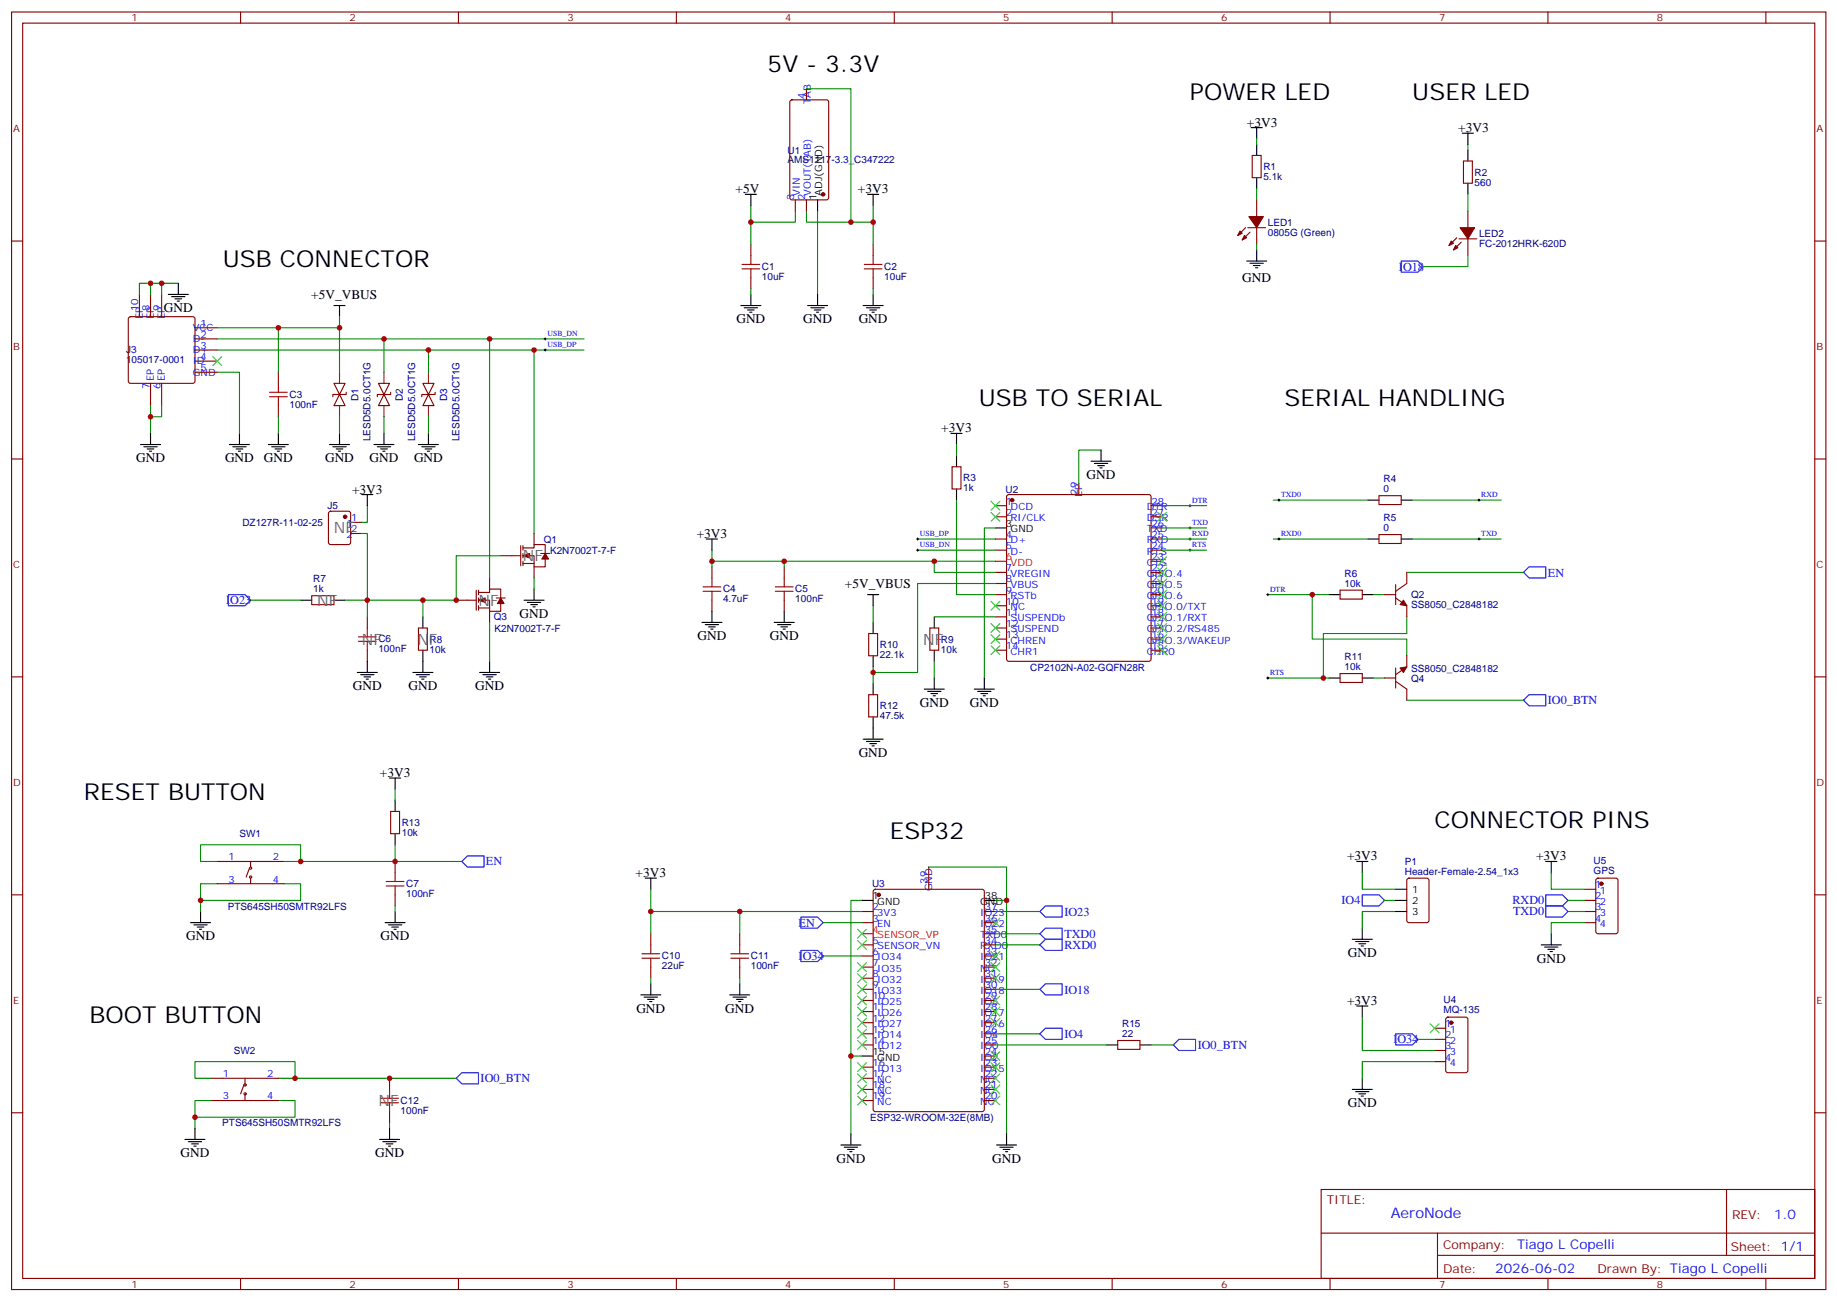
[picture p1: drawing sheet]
<svg xmlns="http://www.w3.org/2000/svg" width="583mm" height="413mm" viewBox="0 0 583 413" stroke-linecap="round" stroke-linejoin="round" font-family="sans-serif">
<g fill="none" stroke="#870000" stroke-width=".35">
<path d="M3.7 3.8h575.7v405.4h-575.7zM7.2 7.3h568.7v398.3h-568.7zM76.3 3.8v3.5M145.5 3.8v3.5M214.6 3.8v3.5M283.8 3.8v3.5M352.9 3.8v3.5M422.1 3.8v3.5M491.2 3.8v3.5M560.4 3.8v3.5M250.8 31.9l.5-.2h11l.6 .4 .1 30.6-.5 .7h-11.2l-.6-.4-.1-30.6zM255.9 28.2v3.5"/>
<path d="M397.4 49.3h2.8v7.1h-2.8zM464.4 51.1h2.8v7h-2.8zM3.7 76.5h3.5M238.3 77.5v3.6M252.4 63.4v3.6M255.9 63.4v3.6M277.1 77.5v3.6M395.3 72.2l-2.5 2.5M396 72.2h5.6M396.7 73.7l-2.5 2.4M398.8 63.4v5.3M398.8 72.2v5.3"/>
<path d="M462.3 75.4l-2.5 2.5M463 75.8h5.6M463.7 76.8l-2.5 2.5M465.8 67v5.2M465.8 75.8v5.3M575.9 76.5h3.5M44.2 93.4v7.1M47.8 93.4v7.1M51.3 93.4v7.1M238.3 88.1v3.6M277.1 88.1v3.6M40.9 100.7l.5-.2h19.8l.5 .2 .2 .5v19.7l-.3 .5-.4 .2h-19.8l-.5-.2-.2-.5v-19.7z"/>
<path d="M61.9 104h7M61.9 107.5h7M61.9 111.1h7M61.9 114.6h7M61.9 118.1h7M88.3 118.1v3.5M47.8 121.6v7.1M51.3 121.6v7.1M88.3 128.7v3.5M106 121.6h3.5l-1.8 3.6zM107.7 125.2l1.8 3.5h-3.5zM109.9 124.5v.7h-4.3v.7"/>
<path d="M120.1 121.6h3.5l-1.8 3.6zM121.8 125.2l1.8 3.5h-3.5zM124 124.5v.7h-4.3v.7M134.2 121.6h3.5l-1.7 3.6zM136 125.2l1.7 3.5h-3.5zM138.1 124.5v.7h-4.3v.7M3.7 145.6h3.5M302.1 148.1h2.8v7.1h-2.8zM319.6 157.1l.5-.2h44.5l.5 .2 .2 .5v51.5l-.3 .5-.4 .2h-44.5l-.5-.2-.2-.5v-51.5zM342.3 153.4v3.5M437.6 157.3h7v2.8h-7zM575.9 145.6h3.5"/>
<path d="M104.4 162.4l.5-.2h5.7l.6 .4 .1 9.5-.5 .6-5.9 .1-.6-.5-.1-9.4zM111.3 165.7h3.5M111.3 169.3h3.5M158.9 176.3h6.3M165.2 173.1v6.4M165.9 176.3h3.6v3.5h3.5v-2.4M165.9 173.8h3.6v-1h3.5v2.8M165.9 173.1v1.5M165.9 175.6v1.4M165.9 178.1v1.4M165.9 178.8h3.6M169.5 169.3v3.5"/>
<path d="M169.5 179.8v3.6M171.6 175.6h2.8M225.9 179.8v3.6M248.8 179.8v3.6M315.9 160.4h3.5M315.9 164h3.5M315.9 171h3.5M315.9 174.6h3.5M365.3 160.4h3.5M365.3 164h3.5M365.3 171h3.5M365.3 174.6h3.5"/>
<path d="M365.3 178.1h3.5M365.3 167.5h3.5M437.6 169.6h7v2.8h-7zM98.9 189h7.1v2.8h-7.1zM116.6 195.7v3.5M132.8 199.2h2.8v7.1h-2.8zM144.8 190.4h6.3M151.1 187.3v6.3M151.8 190.4h3.6v3.6h3.5v-2.5M151.8 188h3.6v-1.1h3.5v2.8M151.8 187.3v1.4M151.8 189.7v1.4"/>
<path d="M151.8 192.2v1.4M151.8 192.9h3.6M155.4 183.4v3.5M155.4 194v3.5M157.5 189.7h2.8M225.9 190.4v3.6M248.8 190.4v3.6M295.1 199.2h2.8v7.1h-2.8zM315.9 181.6h3.5M315.9 185.1h3.5M315.9 188.7h3.5M315.9 192.2h3.5"/>
<path d="M315.9 195.7h3.5M315.9 199.2h3.5M365.3 181.6h3.5M365.3 185.1h3.5M365.3 188.7h3.5M365.3 192.2h3.5M365.3 195.7h3.5M365.3 199.2h3.5M425.2 187.3h7.1v2.8h-7.1zM439.3 188.7h3.6M442.9 189.7l3.5 2.5v3.5M442.9 185.5v6.3"/>
<path d="M446.4 181.6v3.5l-3.5 2.5M3.7 214.8h3.5M116.6 206.3v3.5M275.7 201h2.8v7.1h-2.8zM315.9 202.8h3.5M315.9 206.3h3.5M365.3 202.8h3.5M365.3 206.3h3.5M425.2 213.7h7.1v2.8h-7.1zM439.3 215.1h3.6M442.9 216.2l3.5 2.5v3.5M442.9 211.9v6.4"/>
<path d="M446.4 208.1v3.5l-3.5 2.5M575.9 214.8h3.5M275.7 220.4h2.8v7.1h-2.8zM124 257.5h2.8v7h-2.8zM68.9 273.3h21.2M79.2 275.4l-1.1 2.9M79.5 273.3v1.8M79.5 278.6v1.8M125.4 273.3v3.6M294.7 275.1v7.1M446.6 278.8l.5-.2h5.7l.6 .5 .1 12.9-.5 .7h-5.9l-.6-.4-.1-13zM506.6 278.8l.5-.2h5.6l.7 .5v16.5l-.4 .6-5.9 .1-.7-.5v-16.5z"/>
<path d="M3.7 283.9h3.5M68.9 280.4h21.2M125.4 283.9v3.5M206.5 296.3v3.5M234.7 296.3v3.5M273.5 289.2h3.6M273.5 292.7h3.6M273.5 299.8h3.6M277.3 282.4l.5-.2h33.8l.7 .4v69.4l-.4 .7h-34.1l-.7-.5v-69.3zM312.3 289.2h3.6M312.3 292.7h3.6M312.3 296.3h3.6"/>
<path d="M312.3 299.8h3.6M502.8 289.2h3.6M502.8 292.7h3.6M502.8 282.2h3.6M502.8 285.7h3.6M575.9 283.9h3.5M206.5 306.8v3.6M234.7 306.8v3.6M273.5 303.3h3.6M273.5 306.8h3.6M273.5 310.4h3.6M273.5 313.9h3.6"/>
<path d="M273.5 317.4h3.6M312.3 303.3h3.6M312.3 306.8h3.6M312.3 310.4h3.6M312.3 313.9h3.6M312.3 317.4h3.6M273.5 321h3.6M273.5 324.5h3.6M273.5 328h3.6M273.5 331.5h3.6M273.5 338.6h3.6M312.3 321h3.6"/>
<path d="M312.3 324.5h3.6M312.3 328h3.6M312.3 331.5h3.6M312.3 335.1h3.6M312.3 338.6h3.6M354.7 330.1h7v2.9h-7zM455.2 326.2h3.6M455.2 329.8h3.6M455.2 333.3h3.6M455.2 336.8h3.6M459 322.9l.5-.2h5.6l.7 .5v16.5l-.5 .6-5.8 .1-.7-.5v-16.5zM3.7 353.1h3.5"/>
<path d="M67.2 342.1h21.1M67.2 349.2h21.1M77.4 344.2l-1.1 2.9M77.8 342.1v1.8M77.8 347.4v1.8M123.6 342.1v3.6M123.6 352.7v3.5M273.5 342.1h3.6M273.5 345.7h3.6M273.5 349.2h3.6M312.3 342.1h3.6M312.3 345.7h3.6"/>
<path d="M312.3 349.2h3.6M575.9 353.1h3.5M419.2 377.4h156.7v28.2h-156.7zM547.9 377.4v20.9M419.3 391.2h156.4M456.2 398.3h119.5M456.2 391.2v14.2M76.3 405.6v3.6M145.5 405.6v3.6M214.6 405.6v3.6M283.8 405.6v3.6M352.9 405.6v3.6"/>
<path d="M422.1 405.6v3.6M491.2 405.6v3.6M560.4 405.6v3.6"/>
<circle cx="79.5" cy="278.3" r=".35"/>
<circle cx="79.5" cy="275.4" r=".35"/>
<circle cx="77.8" cy="347.1" r=".35"/>
<circle cx="77.8" cy="344.2" r=".35"/>
</g>
<g fill="none" stroke="#000" stroke-width=".35">
<path d="M397 40.5h3.5M398.8 40.5v3.5M398.8 45.8v3.5M398.8 56.4v3.5M464 42.3h3.6M465.8 42.3v3.5M465.8 47.6v3.5M465.8 58.1v3.6M236.5 61.7h3.5M238.3 61.7v3.5M259.4 63.4v3.6M275.3 61.7h3.5"/>
<path d="M277.1 61.7v3.5M398.8 79.3v3.5M53.4 93.4h6.4M54.5 94.1h4.2M55.5 94.8h2.1M56.2 95.5h.7M56.6 89.9v3.5M106 96.9h3.5M107.7 96.9v3.6M235.1 96.9h6.3M236.1 97.6h4.3M237.2 98.4h2.1"/>
<path d="M237.9 99.1h.7M238.3 93.4v3.5M256.3 96.9h6.3M257.3 97.6h4.2M258.4 98.4h2.1M259.1 99.1h.7M259.4 93.4v3.5M273.9 96.9h6.3M275 97.6h4.2M276 98.4h2.1M276.7 99.1h.7M277.1 93.4v3.5"/>
<path d="M395.6 82.8h6.4M396.7 83.5h4.2M397.7 84.2h2.1M398.4 84.9h.7M47.8 137.5v3.5M76 137.5v3.5M88.3 137.5v3.5M107.7 137.5v3.5M121.8 137.5v3.5M136 137.5v3.5M301.8 137.5h3.5M303.5 137.5v3.5"/>
<path d="M44.6 141h6.3M45.6 141.7h4.3M46.7 142.5h2.1M47.4 143.2h.7M72.8 141h6.4M73.9 141.7h4.2M74.9 142.5h2.1M75.6 143.2h.7M85.2 141h6.3M86.2 141.7h4.3M87.3 142.5h2.1M88 143.2h.7"/>
<path d="M104.6 141h6.3M105.6 141.7h4.3M106.7 142.5h2.1M107.4 143.2h.7M114.8 156.9h3.5M116.6 156.9v3.5M118.7 141h6.3M119.7 141.7h4.3M120.8 142.5h2.1M121.5 143.2h.7M132.8 141h6.3M133.8 141.7h4.3"/>
<path d="M134.9 142.5h2.1M135.6 143.2h.7M303.5 144.6v3.5M303.5 155.2v3.5M346.2 146.3h6.4M347.3 147h4.2M348.3 147.7h2.1M349 148.4h.7M349.4 142.8v3.5M434.1 158.7h3.5M444.6 158.7h3.6M224.2 171h3.5"/>
<path d="M225.9 171v3.6M315.9 167.5h3.5M434.1 171h3.5M444.6 171h3.6M95.4 190.4h3.5M106 190.4h3.5M134.2 195.7v3.5M166.3 190.4h6.3M167.4 191.1h4.2M168.4 191.8h2.1M169.1 192.5h.7M169.5 186.9v3.5"/>
<path d="M222.7 197.5h6.4M223.8 198.2h4.2M224.9 198.9h2.1M225.6 199.6h.7M225.9 194v3.5M245.7 197.5h6.3M246.7 198.2h4.3M247.8 198.9h2.1M248.5 199.6h.7M248.8 194v3.5M275.3 188.7h3.5M277.1 188.7v3.5"/>
<path d="M277.1 197.5v3.5M296.5 195.7v3.5M421.7 188.7h3.5M432.3 188.7h3.5M113.4 213.4h6.3M114.4 214.1h4.3M115.5 214.8h2.1M116.2 215.5h.7M116.6 209.8v3.6M131 213.4h6.4M132.1 214.1h4.2M133.1 214.8h2.2"/>
<path d="M133.8 215.5h.7M134.2 206.3v7.1M152.2 213.4h6.3M153.2 214.1h4.3M154.3 214.8h2.1M155 215.5h.7M155.4 209.8v3.6M277.1 208.1v3.5M277.1 216.9v3.5M293.3 218.7h6.3M294.4 219.4h4.2M296.5 206.3v3.5"/>
<path d="M296.5 215.1v3.6M309.2 218.7h6.3M310.2 219.4h4.3M312.3 215.1v3.6M421.7 215.1h3.5M432.3 215.1h3.5M273.9 234.5h6.3M275 235.2h4.2M276 235.9h2.1M276.7 236.6h.7M277.1 227.5v7M295.4 220.1h2.1"/>
<path d="M296.1 220.8h.7M311.3 220.1h2.1M312 220.8h.7M123.6 246.9h3.5M125.4 246.9v3.5M125.4 253.9v3.6M125.4 264.5v3.5M204.8 278.6h3.5M206.5 278.6v3.6M430.5 273.3h3.6M432.3 273.3v3.6M490.5 273.3h3.5"/>
<path d="M492.3 273.3v3.6M60.5 292.7h6.3M61.5 293.4h4.3M62.6 294.1h2.1M63.3 294.9h.7M63.6 289.2v3.5M122.2 292.7h6.4M123.3 293.4h4.2M124.3 294.1h2.1M125 294.9h.7M125.4 289.2v3.5M273.5 285.7h3.6"/>
<path d="M312.3 285.7h3.6M429.1 298h6.4M430.2 298.7h4.2M431.2 299.4h2.2M432.3 294.5v3.5M442.9 285.7h3.5M442.9 282.2h3.5M442.9 289.2h3.5M489.1 299.8h6.3M492.3 296.3v3.5M203.3 315.7h6.4M204.4 316.4h4.2"/>
<path d="M205.5 317.1h2.1M206.2 317.8h.7M206.5 312.1v3.6M231.6 315.7h6.3M232.6 316.4h4.3M233.7 317.1h2.1M234.4 317.8h.7M234.7 312.1v3.6M430.5 319.2h3.6M431.9 300.1h.7M432.3 319.2v3.5M490.1 300.5h4.3"/>
<path d="M491.2 301.2h2.1M491.9 301.9h.7M273.5 335.1h3.6M351.2 331.5h3.5M361.7 331.5h3.6M61.9 358v3.5M123.6 358v3.5M270 359.8v3.5M319.4 359.8v3.5M429.1 345.7h6.4M430.2 346.4h4.2M431.2 347.1h2.2"/>
<path d="M431.9 347.8h.7M432.3 342.1v3.6M58.7 361.5h6.4M59.8 362.2h4.2M60.8 362.9h2.1M61.5 363.6h.7M120.4 361.5h6.4M121.5 362.2h4.2M122.6 362.9h2.1M123.3 363.6h.7M266.8 363.3h6.4M267.9 364h4.2"/>
<path d="M269 364.7h2.1M269.7 365.4h.7M316.2 363.3h6.4M317.3 364h4.2M318.3 364.7h2.2M319.1 365.4h.7"/>
</g>
<path d="M315.9 178.1h3.5M273.5 296.3h3.6" fill="none" stroke="#f00" stroke-width=".35"/>
<g fill="#870000" stroke="#870000" stroke-width=".35">
<path d="M394.9 74.7l.7 .7-1.4 .7z"/>
<path d="M393.5 73.3l.7 .7-1.4 .7z"/>
<path d="M396.3 68.7h4.6l-2.1 3.5z"/>
<path d="M461.9 77.9l.7 .7-1.4 .7z"/>
<path d="M460.5 76.5l.7 .7-1.4 .7z"/>
<path d="M463.3 72.2h4.6l-2.1 3.6z"/>
<path d="M173 175.6l1.1 1.8h-2.2z"/>
<path d="M165.9 176.3l2.2-.7v1.4z"/>
<path d="M158.9 189.7l1 1.8h-2.1z"/>
<path d="M151.8 190.4l2.2-.7v1.4z"/>
<path d="M445.3 190.4l1.1 1.8-2.1-.4z"/>
<path d="M444.3 211.9l2.1-.3-1.1 1.8z"/>
<circle cx="278.8" cy="283.9" r=".53"/>
<circle cx="321.2" cy="158.7" r=".53"/>
<circle cx="261.2" cy="61.7" r=".53"/>
<circle cx="109.5" cy="164" r=".53"/>
<circle cx="460.5" cy="324.5" r=".53"/>
<circle cx="508.1" cy="280.4" r=".53"/>
</g>
<path d="M107.7 118.1v3.5M121.8 118.1v3.5M136 118.1v3.5M107.7 128.7v3.5M121.8 128.7v3.5M136 128.7v3.5" fill="none" stroke="#8c2424" stroke-width=".35"/>
<g fill="none" stroke="#a10000" stroke-width=".35">
<path d="M235.4 85.3h5.7M235.4 83.9h5.7M238.3 81.1v2.8M238.3 85.3v2.8M274.2 85.3h5.7M274.2 83.9h5.7M277.1 81.1v2.8M277.1 85.3v2.8M85.5 124.5h5.7M85.5 125.9h5.7M88.3 121.6v2.9M88.3 125.9v2.8"/>
<path d="M116.6 199.2v2.9M223.1 186.2h5.6M223.1 187.6h5.6M225.9 183.4v2.8M225.9 187.6v2.8M246 186.2h5.7M246 187.6h5.7M248.8 183.4v2.8M248.8 187.6v2.8M113.7 202.1h5.7M113.7 203.5h5.7M116.6 203.5v2.8"/>
<path d="M122.6 279.7h5.6M125.4 276.9v2.8M122.6 281.1h5.6M125.4 281.1v2.8M206.5 299.8v2.8M234.7 299.8v2.8M203.7 302.6h5.6M203.7 304h5.6M206.5 304v2.8M231.9 302.6h5.7M231.9 304h5.7M234.7 304v2.8"/>
<path d="M120.8 348.5h5.6M120.8 349.9h5.6M123.6 345.7v2.8M123.6 349.9v2.8"/>
</g>
<g fill="none" stroke="#008700" stroke-width=".35">
<path d="M255.9 28.2h14.1v42.3M398.8 44v1.8M398.8 59.9v3.5M465.8 45.8v1.8M238.3 65.2v5.3h14.1v-3.5M238.3 70.5v7M255.9 67v3.5h21.2v7M259.4 67v26.4M277.1 65.2v5.3M398.8 77.5v1.8M465.8 61.7v5.3M44.2 93.4v-3.5h7.1v3.5"/>
<path d="M47.8 89.9v3.5M51.3 89.9h5.3M238.3 91.7v1.7M277.1 91.7v1.7M465.8 81.1v3.5h-14.1M68.9 118.1h7.1v19.4M68.9 104h38.8v14.1M68.9 107.5h116.4M68.9 111.1h116.4M88.3 104v14.1M107.7 100.5v3.5M121.8 107.5v10.6"/>
<path d="M136 111.1v7M155.4 107.5v75.9M169.5 111.1v58.2M47.8 128.7v8.8M51.3 128.7v3.5h-3.5M88.3 132.2v5.3M107.7 132.2v5.3M121.8 132.2v5.3M136 132.2v5.3M303.5 158.7v30h12.4M303.5 141v3.6M349.4 142.8h-7.1v10.6"/>
<path d="M404.1 158.7h30M448.2 158.7h28.2M114.8 169.3h1.8v21.1h-7.1M116.6 160.4v5.3h-1.8M158.9 176.3h-14.1v14.1h-10.6v5.3M225.9 174.6v3.5M248.8 178.1h-22.9v1.7M291.2 174.6h24.7M291.2 171h24.7M296.5 178.1v3.5h19.4M315.9 167.5h-3.6v47.6M315.9 178.1h-67.1v1.7"/>
<path d="M368.8 174.6h14.1M368.8 171h14.1M368.8 167.5h14.1M368.8 160.4h14.1M404.1 171h30M448.2 171h28.2M79.5 190.4h15.9M134.2 190.4h-17.6v5.3M155.4 197.5v12.3M169.5 183.4v3.5M277.1 192.2v5.3M296.5 195.7h19.4"/>
<path d="M315.9 185.1h-24.7v28.3h-14.1v-1.8M402.3 188.7h14.1M421.7 188.7h-5.3v14.1h30v5.3M435.8 188.7h3.5M446.4 195.7v5.3h-26.5v14.1h1.8M446.4 181.6h37M277.1 213.4v3.5M296.5 209.8v5.3M402.3 215.1h17.6M435.8 215.1h3.5M446.4 222.2h37M125.4 250.4v3.5"/>
<path d="M68.9 273.3h-5.3v-5.3h31.8v5.3h-5.3M125.4 268v5.3h-30M125.4 273.3h21.1M294.7 275.1h24.7v10.6M432.3 276.9v5.3h10.6M492.3 276.9v5.3h10.5M63.6 285.7v3.5M68.9 280.4h-5.3v5.3h31.8v-5.3h-5.3M125.4 287.4v1.8M206.5 282.2v7M234.7 289.2h-28.2v7.1M261.2 292.7h12.3"/>
<path d="M273.5 289.2h-38.8v7.1M273.5 285.7h-3.5v74.1M315.9 285.7h3.5v74.1M315.9 296.3h14.1M315.9 299.8h14.1M315.9 289.2h14.1M439.3 285.7h3.6M442.9 289.2h-10.6v5.3M497.6 285.7h5.2M497.6 289.2h5.2M502.8 292.7h-10.5v3.6M206.5 310.4v1.7"/>
<path d="M234.7 310.4v1.7M261.2 303.3h12.3M315.9 313.9h14.1M270 335.1h3.5M315.9 328h14.1M315.9 331.5h35.3M365.3 331.5h7M432.3 322.7v10.6h22.9M449.9 329.8h5.3M455.2 336.8h-22.9v5.3M61.9 354.5v3.5M67.2 349.2h-5.3v5.3h31.7v-5.3h-5.3"/>
<path d="M67.2 342.1h-5.3v-5.3h31.7v5.3h-5.3M93.6 342.1h51.2M123.6 356.2v1.8"/>
</g>
<g fill="none" stroke="#000" stroke-width=".32">
<path d="M172.6 111.1h.8M172.6 107.5h.8M173 107.2v.7M173 110.7v.7M405.5 158.7h.7M405.8 158.3v.7M469 158.7h.7M469.3 158.3v.7M290.8 171h.7M290.8 174.6h.7M291.2 170.7v.7M291.2 174.2v.7"/>
<path d="M377.3 171h.7M377.3 174.6h.7M377.3 167.5h.7M377.3 160.4h.7M377.6 160.1v.7M377.6 167.1v.8M377.6 170.7v.7M377.6 174.2v.7M405.5 171h.7M405.8 170.7v.7M469 171h.7M469.3 170.7v.7"/>
<path d="M402 188.7h.7M402.3 188.3v.7M402 215.1h.7M402.3 214.8v.7"/>
</g>
<g fill="none" stroke="#3c3" stroke-width=".35">
<path d="M67.5 113.2l2.8 2.8M70.3 113.2l-2.8 2.8M314.5 159l2.8 2.9M317.3 159l-2.8 2.9M314.5 162.6l2.8 2.8M317.3 162.6l-2.8 2.8M367.4 176.7l2.8 2.8M367.4 162.6l2.8 2.8M370.2 176.7l-2.8 2.8M370.2 162.6l-2.8 2.8M314.5 190.8l2.8 2.8M314.5 197.8l2.8 2.9"/>
<path d="M317.3 190.8l-2.8 2.8M317.3 197.8l-2.8 2.9M367.4 197.8l2.8 2.9M367.4 194.3l2.8 2.8M367.4 190.8l2.8 2.8M367.4 187.3l2.8 2.8M367.4 183.7l2.8 2.8M367.4 180.2l2.8 2.8M370.2 197.8l-2.8 2.9M370.2 194.3l-2.8 2.8M370.2 190.8l-2.8 2.8M370.2 187.3l-2.8 2.8"/>
<path d="M370.2 183.7l-2.8 2.8M370.2 180.2l-2.8 2.8M314.5 201.4l2.8 2.8M314.5 204.9l2.8 2.8M317.3 201.4l-2.8 2.8M317.3 204.9l-2.8 2.8M367.4 204.9l2.8 2.8M367.4 201.4l2.8 2.8M370.2 204.9l-2.8 2.8M370.2 201.4l-2.8 2.8M272.1 298.4l2.9 2.8M272.1 294.9l2.9 2.8"/>
<path d="M275 298.4l-2.9 2.8M275 294.9l-2.9 2.8M314.5 291.3l2.8 2.8M317.3 291.3l-2.8 2.8M272.1 319.5l2.9 2.9M272.1 316l2.9 2.8M272.1 312.5l2.9 2.8M272.1 309l2.9 2.8M272.1 305.4l2.9 2.9M275 319.5l-2.9 2.9M275 316l-2.9 2.8M275 312.5l-2.9 2.8"/>
<path d="M275 309l-2.9 2.8M275 305.4l-2.9 2.9M314.5 305.4l2.8 2.9M314.5 301.9l2.8 2.8M314.5 309l2.8 2.8M314.5 316l2.8 2.8M314.5 319.5l2.8 2.9M317.3 301.9l-2.8 2.8M317.3 305.4l-2.8 2.9M317.3 309l-2.8 2.8M317.3 316l-2.8 2.8M317.3 319.5l-2.8 2.9"/>
<path d="M272.1 330.1l2.9 2.9M272.1 326.6l2.9 2.8M272.1 323.1l2.9 2.8M272.1 337.2l2.9 2.8M275 330.1l-2.9 2.9M275 326.6l-2.9 2.8M275 323.1l-2.9 2.8M275 337.2l-2.9 2.8M314.5 333.7l2.8 2.8M314.5 323.1l2.8 2.8M314.5 337.2l2.8 2.8M317.3 333.7l-2.8 2.8"/>
<path d="M317.3 323.1l-2.8 2.8M317.3 337.2l-2.8 2.8M453.8 324.8l2.8 2.9M456.6 324.8l-2.8 2.9M272.1 340.7l2.9 2.8M272.1 344.2l2.9 2.9M272.1 347.8l2.9 2.8M275 340.7l-2.9 2.8M275 344.2l-2.9 2.9M275 347.8l-2.9 2.8M314.5 347.8l2.8 2.8M314.5 344.2l2.8 2.9"/>
<path d="M314.5 340.7l2.8 2.8M317.3 347.8l-2.8 2.8M317.3 344.2l-2.8 2.9M317.3 340.7l-2.8 2.8"/>
</g>
<g fill="none" stroke="#00f" stroke-width=".35">
<path d="M444.6 82.8h5.3l1.8 1.8-1.8 1.8h-5.3zM72.5 188.7h5.3l1.7 1.7-1.7 1.8h-5.3zM483.4 181.6l1.8-1.8h5.3v3.6h-5.3zM483.4 222.2l1.8-1.8h5.3v3.5h-5.3zM146.5 273.3l1.8-1.7h5.3v3.5h-5.3zM254.1 291h5.3l1.8 1.7-1.8 1.8h-5.3zM330 296.3l1.8-1.8h5.2v3.5h-5.2zM330 299.8l1.8-1.8h5.2v3.6h-5.2zM330 289.2l1.8-1.8h5.2v3.6h-5.2zM432.3 283.9h5.3l1.7 1.8-1.7 1.7h-5.3zM490.5 287.4h5.3l1.8 1.8-1.8 1.8h-5.3zM490.5 283.9h5.3l1.8 1.8-1.8 1.7h-5.3z"/>
<path d="M254.1 301.6h5.3l1.8 1.7-1.8 1.8h-5.3zM330 313.9l1.8-1.8h5.2v3.6h-5.2zM330 328l1.8-1.8h5.2v3.6h-5.2zM372.3 331.5l1.8-1.7h5.3v3.5h-5.3zM442.9 328h5.3l1.7 1.8-1.7 1.7h-5.3zM144.8 342.1l1.7-1.7h5.3v3.5h-5.3z"/>
</g>
<g fill="#c00">
<circle cx="95.4" cy="273.3" r=".88"/>
<circle cx="63.6" cy="285.7" r=".88"/>
<circle cx="61.9" cy="354.5" r=".88"/>
<circle cx="93.6" cy="342.1" r=".88"/>
<circle cx="125.4" cy="273.3" r=".88"/>
<circle cx="234.7" cy="289.2" r=".88"/>
<circle cx="206.5" cy="289.2" r=".88"/>
<circle cx="319.4" cy="285.7" r=".88"/>
<circle cx="270" cy="335.1" r=".88"/>
<circle cx="277.1" cy="213.4" r=".88"/>
<circle cx="248.8" cy="178.1" r=".88"/>
<circle cx="296.5" cy="178.1" r=".88"/>
<circle cx="225.9" cy="178.1" r=".88"/>
<circle cx="121.8" cy="107.5" r=".88"/>
<circle cx="136" cy="111.1" r=".88"/>
<circle cx="416.4" cy="188.7" r=".88"/>
<circle cx="419.9" cy="215.1" r=".88"/>
<circle cx="238.3" cy="70.5" r=".88"/>
<circle cx="277.1" cy="70.5" r=".88"/>
<circle cx="270" cy="70.5" r=".88"/>
<circle cx="123.6" cy="342.1" r=".88"/>
<circle cx="47.8" cy="132.2" r=".88"/>
<circle cx="155.4" cy="107.5" r=".88"/>
<circle cx="169.5" cy="111.1" r=".88"/>
<circle cx="144.8" cy="190.4" r=".88"/>
<circle cx="134.2" cy="190.4" r=".88"/>
<circle cx="116.6" cy="190.4" r=".88"/>
<circle cx="107.7" cy="104" r=".88"/>
<circle cx="88.3" cy="104" r=".88"/>
<circle cx="51.3" cy="89.9" r=".88"/>
<circle cx="47.8" cy="89.9" r=".88"/>
</g>
<g font-size="7.4">
<text x="243.6" y="22.9">5V - 3.3V</text>
<text x="377.6" y="31.7">POWER LED</text>
<text x="448.2" y="31.7">USER LED</text>
<text x="70.7" y="84.6">USB CONNECTOR</text>
<text x="310.6" y="128.7">USB TO SERIAL</text>
<text x="407.6" y="128.7">SERIAL HANDLING</text>
<text x="26.6" y="253.9">RESET BUTTON</text>
<text x="455.2" y="262.7">CONNECTOR PINS</text>
<text x="282.4" y="266.3">ESP32</text>
<text x="28.4" y="324.5">BOOT BUTTON</text>
</g>
<g font-size="4.9" fill="#666">
<text x="106" y="169.3">NF</text>
<text x="165.9" y="178.1">NF</text>
<text x="100.7" y="192.2">NF</text>
<text x="151.8" y="192.2">NF</text>
<text x="114.8" y="204.5">NF</text>
<text x="132.4" y="204.5">NF</text>
<text x="292.9" y="204.5">NF</text>
<text x="120.1" y="350.9">NF</text>
</g>
<text font-size="4.6" fill="#00f" x="441.3" y="386.4">AeroNode</text>
<g font-size="4.2">
<text x="395.7" y="40.2">+3V3</text>
<text x="462.7" y="41.9">+3V3</text>
<text x="233.4" y="61.3">+5V</text>
<text x="272.2" y="61.3">+3V3</text>
<text x="394.2" y="89.5">GND</text>
<text x="98.8" y="94.9">+5V_VBUS</text>
<text x="52" y="99.1">GND</text>
<text x="233.7" y="102.6">GND</text>
<text x="254.8" y="102.6">GND</text>
<text x="272.5" y="102.6">GND</text>
<text x="298.7" y="137.2">+3V3</text>
<text x="43.2" y="146.7">GND</text>
<text x="71.4" y="146.7">GND</text>
<text x="83.7" y="146.7">GND</text>
<text x="103.2" y="146.7">GND</text>
<text x="117.3" y="146.7">GND</text>
<text x="131.4" y="146.7">GND</text>
<text x="344.8" y="152">GND</text>
<text x="111.7" y="156.6">+3V3</text>
<text x="221.1" y="170.7">+3V3</text>
<text x="268.1" y="186.6">+5V_VBUS</text>
<text x="164.9" y="196.1">GND</text>
<text x="221.3" y="203.1">GND</text>
<text x="244.3" y="203.1">GND</text>
<text x="112" y="219">GND</text>
<text x="129.6" y="219">GND</text>
<text x="150.8" y="219">GND</text>
<text x="291.9" y="224.3">GND</text>
<text x="307.8" y="224.3">GND</text>
<text x="272.5" y="240.2">GND</text>
<text x="120.5" y="246.5">+3V3</text>
<text x="427.5" y="273">+3V3</text>
<text x="487.4" y="273">+3V3</text>
<text x="201.7" y="278.3">+3V3</text>
<text x="59.1" y="298.4">GND</text>
<text x="120.8" y="298.4">GND</text>
<text x="427.7" y="303.7">GND</text>
<text x="487.7" y="305.4">GND</text>
<text x="201.9" y="321.3">GND</text>
<text x="230.2" y="321.3">GND</text>
<text x="427.5" y="318.9">+3V3</text>
<text x="427.7" y="351.3">GND</text>
<text x="57.3" y="367.2">GND</text>
<text x="119" y="367.2">GND</text>
<text x="265.4" y="368.9">GND</text>
<text x="314.8" y="368.9">GND</text>
</g>
<g font-size="4.2" fill="#00f">
<text x="563" y="386.7">1.0</text>
<text x="481.4" y="396.2">Tiago L Copelli</text>
<text x="474.5" y="404">2026-06-02</text>
</g>
<g font-size="3.9" fill="#00f">
<text x="443.9" y="85.8">IO18</text>
<text x="491.2" y="183">EN</text>
<text x="71.8" y="191.7">IO23</text>
<text x="491.2" y="223.4">IO0_BTN</text>
<text x="154.2" y="274.5">EN</text>
<text x="425.7" y="286.8">IO4</text>
<text x="479.9" y="286.9">RXD0</text>
<text x="253.4" y="294">EN</text>
<text x="337.7" y="290.6">IO23</text>
<text x="480.1" y="290.4">TXD0</text>
<text x="337.7" y="297.5">TXD0</text>
<text x="253.4" y="304.6">IO34</text>
<text x="337.7" y="301">RXD0</text>
<text x="337.7" y="315.3">IO18</text>
<text x="337.7" y="329.3">IO4</text>
<text x="380.1" y="332.8">IO0_BTN</text>
<text x="442.2" y="331">IO34</text>
<text x="152.5" y="343.4">IO0_BTN</text>
</g>
<g font-size="3.9" fill="#800">
<text x="421" y="382">TITLE:</text>
<text x="549.6" y="386.7">REV:</text>
<text x="457.9" y="396.2">Company:</text>
<text x="549.3" y="396.8">Sheet: 1/1</text>
<text x="457.9" y="403.9">Date:</text>
<text x="506.9" y="403.9">Drawn By: Tiago L Copelli</text>
</g>
<g font-size="3.2" fill="#800">
<text x="41.8" y="6.8">1</text>
<text x="110.9" y="6.8">2</text>
<text x="180.1" y="6.8">3</text>
<text x="249.2" y="6.8">4</text>
<text x="318.3" y="6.8">5</text>
<text x="387.5" y="6.8">6</text>
<text x="456.6" y="6.8">7</text>
<text x="525.8" y="6.8">8</text>
<text x="4.2" y="41.9">A</text>
<text x="576.4" y="41.9">A</text>
<text x="4.2" y="111.1">B</text>
<text x="576.4" y="111.1">B</text>
<text x="4.2" y="180.2">C</text>
<text x="576.4" y="180.2">C</text>
<text x="4.2" y="249.3">D</text>
<text x="576.4" y="249.3">D</text>
<text x="4.2" y="318.5">E</text>
<text x="576.4" y="318.5">E</text>
<text x="41.8" y="408.6">1</text>
<text x="110.9" y="408.6">2</text>
<text x="180.1" y="408.6">3</text>
<text x="249.2" y="408.6">4</text>
<text x="318.3" y="408.6">5</text>
<text x="387.5" y="408.6">6</text>
<text x="456.6" y="408.6">7</text>
<text x="525.8" y="408.6">8</text>
</g>
<g font-size="3.2" fill="#00f">
<text x="255.6" y="31.5" transform="rotate(-90 255.6 31.5)">4</text>
<text x="257.3" y="33" transform="rotate(-90 257.3 33)">TAB</text>
<text x="252" y="63.6" transform="rotate(-90 252 63.6)">3</text>
<text x="253.8" y="62.1" transform="rotate(-90 253.8 62.1)">VIN</text>
<text x="255.6" y="63.6" transform="rotate(-90 255.6 63.6)">2</text>
<text x="257.3" y="62.1" transform="rotate(-90 257.3 62.1)">VOUT(TAB)</text>
<text x="43.9" y="98.7" transform="rotate(-90 43.9 98.7)">10</text>
<text x="45.3" y="101.2" transform="rotate(-90 45.3 101.2)">EP</text>
<text x="47.4" y="98.7" transform="rotate(-90 47.4 98.7)">8</text>
<text x="48.8" y="101.2" transform="rotate(-90 48.8 101.2)">EP</text>
<text x="50.9" y="98.7" transform="rotate(-90 50.9 98.7)">9</text>
<text x="52.4" y="101.2" transform="rotate(-90 52.4 101.2)">EP</text>
<text x="61.2" y="105.1">VCC</text>
<text x="63.6" y="103.6">1</text>
<text x="63.6" y="107.2">2</text>
<text x="61.2" y="108.6">D-</text>
<text x="61.2" y="112.1">D+</text>
<text x="63.6" y="110.7">3</text>
<text x="61.2" y="115.6">ID</text>
<text x="61.2" y="119.2">GND</text>
<text x="63.6" y="114.2">4</text>
<text x="63.6" y="117.8">5</text>
<text x="47.4" y="123.4" transform="rotate(-90 47.4 123.4)">7</text>
<text x="48.8" y="120.9" transform="rotate(-90 48.8 120.9)">EP</text>
<text x="50.9" y="123.4" transform="rotate(-90 50.9 123.4)">6</text>
<text x="52.4" y="120.9" transform="rotate(-90 52.4 120.9)">EP</text>
<text x="319.2" y="160.1">1</text>
<text x="320.7" y="161.9">DCD</text>
<text x="342" y="156.9" transform="rotate(-90 342 156.9)">29</text>
<text x="343.4" y="157.6" transform="rotate(-90 343.4 157.6)">EP</text>
<text x="364" y="161.9">DTR</text>
<text x="365.4" y="160.1">28</text>
<text x="110" y="167.1">1</text>
<text x="111.4" y="165.4">1</text>
<text x="319.2" y="163.6">2</text>
<text x="320.7" y="165.4">RI/CLK</text>
<text x="364" y="165.4">DSR</text>
<text x="365.4" y="167.1">26</text>
<text x="365.4" y="163.6">27</text>
<text x="110" y="170.7">2</text>
<text x="111.4" y="168.9">2</text>
<text x="319.2" y="170.7">4</text>
<text x="320.7" y="172.4">D+</text>
<text x="364" y="172.4">RXD</text>
<text x="364" y="168.9">TXD</text>
<text x="365.4" y="170.7">25</text>
<text x="319.2" y="174.2">5</text>
<text x="320.7" y="176">D-</text>
<text x="364" y="179.5">CTS</text>
<text x="364" y="176">RTS</text>
<text x="365.4" y="177.7">23</text>
<text x="365.4" y="174.2">24</text>
<text x="319.2" y="181.3">7</text>
<text x="319.2" y="184.8">8</text>
<text x="320.7" y="183">VREGIN</text>
<text x="364" y="183">GPIO.4</text>
<text x="365.4" y="184.8">21</text>
<text x="365.4" y="181.3">22</text>
<text x="319.2" y="188.3">9</text>
<text x="319.2" y="191.8">10</text>
<text x="320.7" y="186.5">VBUS</text>
<text x="320.7" y="190.1">RSTb</text>
<text x="364" y="190.1">GPIO.6</text>
<text x="364" y="186.5">GPIO.5</text>
<text x="365.4" y="191.8">19</text>
<text x="365.4" y="188.3">20</text>
<text x="319.2" y="195.4">11</text>
<text x="320.7" y="193.6">NC</text>
<text x="320.7" y="197.1">SUSPENDb</text>
<text x="364" y="197.1">GPIO.1/RXT</text>
<text x="364" y="193.6">GPIO.0/TXT</text>
<text x="365.4" y="195.4">18</text>
<text x="319.2" y="198.9">12</text>
<text x="319.2" y="202.4">13</text>
<text x="320.7" y="200.7">SUSPEND</text>
<text x="364" y="200.7">GPIO.2/RS485</text>
<text x="365.4" y="202.4">16</text>
<text x="365.4" y="198.9">17</text>
<text x="319.2" y="206">14</text>
<text x="320.7" y="204.2">CHREN</text>
<text x="320.7" y="207.7">CHR1</text>
<text x="364" y="207.7">CHR0</text>
<text x="364" y="204.2">GPIO.3/WAKEUP</text>
<text x="365.4" y="206">15</text>
<text x="72.5" y="273">1</text>
<text x="86.6" y="273">2</text>
<text x="72.5" y="280">3</text>
<text x="86.6" y="280">4</text>
<text x="294.4" y="280.4" transform="rotate(-90 294.4 280.4)">39</text>
<text x="506.2" y="281.8">1</text>
<text x="295.8" y="282.9" transform="rotate(-90 295.8 282.9)">GND</text>
<text x="506.2" y="285.3">2</text>
<text x="507.7" y="283.6">1</text>
<text x="507.7" y="287.1">2</text>
<text x="276.9" y="292.4">3</text>
<text x="276.9" y="288.9">2</text>
<text x="278.4" y="290.6">3V3</text>
<text x="311" y="290.6">IO23</text>
<text x="312.5" y="288.9">37</text>
<text x="312.5" y="292.4">36</text>
<text x="506.2" y="288.9">3</text>
<text x="506.2" y="292.4">4</text>
<text x="507.7" y="290.6">3</text>
<text x="276.9" y="299.4">5</text>
<text x="278.4" y="294.1">EN</text>
<text x="311" y="294.1">IO22</text>
<text x="311" y="297.7">TXD0</text>
<text x="312.5" y="295.9">35</text>
<text x="312.5" y="299.4">34</text>
<text x="507.7" y="294.1">4</text>
<text x="276.9" y="303">6</text>
<text x="278.4" y="304.7">IO34</text>
<text x="278.4" y="301.2">SENSOR_VN</text>
<text x="311" y="301.2">RXD0</text>
<text x="311" y="304.7">IO21</text>
<text x="312.5" y="303">33</text>
<text x="276.9" y="310">8</text>
<text x="276.9" y="306.5">7</text>
<text x="278.4" y="311.8">IO32</text>
<text x="278.4" y="308.3">IO35</text>
<text x="311" y="308.3">NC</text>
<text x="311" y="311.8">IO19</text>
<text x="312.5" y="306.5">32</text>
<text x="312.5" y="310">31</text>
<text x="276.9" y="317.1">10</text>
<text x="276.9" y="313.5">9</text>
<text x="278.4" y="315.3">IO33</text>
<text x="311" y="315.3">IO18</text>
<text x="312.5" y="313.5">30</text>
<text x="312.5" y="317.1">29</text>
<text x="276.9" y="320.6">11</text>
<text x="278.4" y="322.4">IO26</text>
<text x="278.4" y="318.8">IO25</text>
<text x="311" y="318.8">IO5</text>
<text x="311" y="322.4">IO17</text>
<text x="312.5" y="320.6">28</text>
<text x="276.9" y="327.7">13</text>
<text x="276.9" y="324.1">12</text>
<text x="278.4" y="329.4">IO14</text>
<text x="278.4" y="325.9">IO27</text>
<text x="311" y="325.9">IO16</text>
<text x="311" y="329.4">IO4</text>
<text x="312.5" y="324.1">27</text>
<text x="312.5" y="327.7">26</text>
<text x="458.6" y="325.9">1</text>
<text x="458.6" y="329.4">2</text>
<text x="460.1" y="327.7">1</text>
<text x="276.9" y="331.2">14</text>
<text x="278.4" y="333">IO12</text>
<text x="311" y="333">IO0</text>
<text x="312.5" y="331.2">25</text>
<text x="312.5" y="334.7">24</text>
<text x="458.6" y="333">3</text>
<text x="460.1" y="331.2">2</text>
<text x="460.1" y="334.7">3</text>
<text x="70.7" y="341.8">1</text>
<text x="84.8" y="341.8">2</text>
<text x="276.9" y="341.8">17</text>
<text x="276.9" y="338.2">16</text>
<text x="278.4" y="340">IO13</text>
<text x="311" y="336.5">IO2</text>
<text x="311" y="340">IO15</text>
<text x="312.5" y="338.2">23</text>
<text x="312.5" y="341.8">22</text>
<text x="458.6" y="336.5">4</text>
<text x="460.1" y="338.2">4</text>
<text x="276.9" y="345.3">18</text>
<text x="278.4" y="347.1">NC</text>
<text x="278.4" y="343.5">NC</text>
<text x="311" y="343.5">NC</text>
<text x="311" y="347.1">NC</text>
<text x="312.5" y="345.3">21</text>
<text x="70.7" y="348.8">3</text>
<text x="84.8" y="348.8">4</text>
<text x="276.9" y="348.8">19</text>
<text x="278.4" y="350.6">NC</text>
<text x="311" y="350.6">NC</text>
<text x="312.5" y="348.8">20</text>
</g>
<g font-size="3.2" fill="#000080">
<text x="249.9" y="51.9">AMS1117-3.3_C347222</text>
<text x="249.9" y="48.7">U1</text>
<text x="400.9" y="57.1">5.1k</text>
<text x="400.9" y="54">R1</text>
<text x="467.9" y="58.9">560</text>
<text x="467.9" y="55.8">R2</text>
<text x="402.3" y="71.7">LED1</text>
<text x="402.3" y="74.8">0805G (Green)</text>
<text x="469.3" y="75.2">LED2</text>
<text x="469.3" y="78.3">FC-2012HRK-620D</text>
<text x="241.8" y="88.8">10uF</text>
<text x="241.8" y="85.7">C1</text>
<text x="280.6" y="88.8">10uF</text>
<text x="280.6" y="85.7">C2</text>
<text x="40" y="112.1">J3</text>
<text x="40" y="115.3">105017-0001</text>
<text x="91.9" y="129.4">100nF</text>
<text x="91.9" y="126.2">C3</text>
<text x="113.7" y="127.3" transform="rotate(-90 113.7 127.3)">D1</text>
<text x="127.8" y="127.3" transform="rotate(-90 127.8 127.3)">D2</text>
<text x="141.9" y="127.3" transform="rotate(-90 141.9 127.3)">D3</text>
<text x="117.6" y="140" transform="rotate(-90 117.6 140)">LESD5D5.0CT1G</text>
<text x="131.7" y="140" transform="rotate(-90 131.7 140)">LESD5D5.0CT1G</text>
<text x="145.8" y="140" transform="rotate(-90 145.8 140)">LESD5D5.0CT1G</text>
<text x="305.6" y="155.9">1k</text>
<text x="305.6" y="152.7">R3</text>
<text x="439" y="153">R4</text>
<text x="103.9" y="161.6">J5</text>
<text x="319.1" y="156.3">U2</text>
<text x="439" y="156.2">0</text>
<text x="76.9" y="166.9">DZ127R-11-02-25</text>
<text x="439" y="165.4">R5</text>
<text x="172.6" y="172.2">Q1</text>
<text x="439" y="168.6">0</text>
<text x="174.6" y="175.7">K2N7002T-7-F</text>
<text x="99.4" y="184.8">R7</text>
<text x="426.7" y="183">R6</text>
<text x="99.4" y="188">1k</text>
<text x="229.4" y="191.1">4.7uF</text>
<text x="229.4" y="188">C4</text>
<text x="252.4" y="191.1">100nF</text>
<text x="252.4" y="188">C5</text>
<text x="426.7" y="186.2">10k</text>
<text x="447.8" y="189.8">Q2</text>
<text x="156.7" y="196.9">Q3</text>
<text x="447.8" y="193">SS8050_C2848182</text>
<text x="120.1" y="203.8">C6</text>
<text x="136.3" y="204">R8</text>
<text x="156.9" y="200.4">K2N7002T-7-F</text>
<text x="298.6" y="204">R9</text>
<text x="120.1" y="207">100nF</text>
<text x="136.3" y="207.1">10k</text>
<text x="279.2" y="208.8">22.1k</text>
<text x="279.2" y="205.6">R10</text>
<text x="298.6" y="207.1">10k</text>
<text x="426.7" y="209.5">R11</text>
<text x="326.9" y="212.7">CP2102N-A02-GQFN28R</text>
<text x="426.7" y="212.7">10k</text>
<text x="447.8" y="213.3">SS8050_C2848182</text>
<text x="447.8" y="216.4">Q4</text>
<text x="279.2" y="225">R12</text>
<text x="279.2" y="228.2">47.5k</text>
<text x="127.5" y="262">R13</text>
<text x="75.9" y="265.6">SW1</text>
<text x="127.5" y="265.2">10k</text>
<text x="445.8" y="274.4">P1</text>
<text x="505.7" y="274.2">U5</text>
<text x="128.9" y="281.4">C7</text>
<text x="276.7" y="281.6">U3</text>
<text x="445.8" y="277.6">Header-Female-2.54_1x3</text>
<text x="505.7" y="277.5">GPS</text>
<text x="128.9" y="284.6">100nF</text>
<text x="72.3" y="288.6">PTS645SH50SMTR92LFS</text>
<text x="210" y="304.4">C10</text>
<text x="238.3" y="304.4">C11</text>
<text x="210" y="307.6">22uF</text>
<text x="238.3" y="307.6">100nF</text>
<text x="458.1" y="321.6">MQ-135</text>
<text x="458.1" y="318.3">U4</text>
<text x="356.1" y="329.1">22</text>
<text x="356.1" y="325.9">R15</text>
<text x="74.2" y="334.4">SW2</text>
<text x="127.1" y="353.4">100nF</text>
<text x="127.1" y="350.2">C12</text>
<text x="70.5" y="357.4">PTS645SH50SMTR92LFS</text>
<text x="276.2" y="355.6">ESP32-WROOM-32E(8MB)</text>
</g>
<g font-size="3.2">
<text x="259.1" y="63.6" transform="rotate(-90 259.1 63.6)">1</text>
<text x="260.8" y="62.1" transform="rotate(-90 260.8 62.1)">ADJ(GND)</text>
<text x="319.2" y="167.1">3</text>
<text x="320.7" y="168.9">GND</text>
<text x="276.9" y="285.3">1</text>
<text x="278.4" y="287.1">GND</text>
<text x="311" y="287.1">GND</text>
<text x="312.5" y="285.3">38</text>
<text x="448.2" y="283.2">1</text>
<text x="448.2" y="286.7">2</text>
<text x="448.2" y="290.3">3</text>
<text x="276.9" y="334.7">15</text>
<text x="278.4" y="336.5">GND</text>
</g>
<g font-size="3.2" fill="#f00">
<text x="319.2" y="177.7">6</text>
<text x="320.7" y="179.5">VDD</text>
<text x="276.9" y="295.9">4</text>
<text x="278.4" y="297.7">SENSOR_VP</text>
</g>
<g font-size="2.5" fill="#00f">
<text x="173.7" y="106.6">USB_DN</text>
<text x="173.7" y="110.2">USB_DP</text>
<text x="378.3" y="159.6">DTR</text>
<text x="406.5" y="157.8">TXD0</text>
<text x="470" y="157.8">RXD</text>
<text x="378.3" y="166.6">TXD</text>
<text x="291.9" y="170.1">USB_DP</text>
<text x="291.9" y="173.7">USB_DN</text>
<text x="378.3" y="170.1">RXD</text>
<text x="378.3" y="173.7">RTS</text>
<text x="406.5" y="170.1">RXD0</text>
<text x="470" y="170.1">TXD</text>
<text x="403" y="187.8">DTR</text>
<text x="403" y="214.2">RTS</text>
</g>
</svg>
